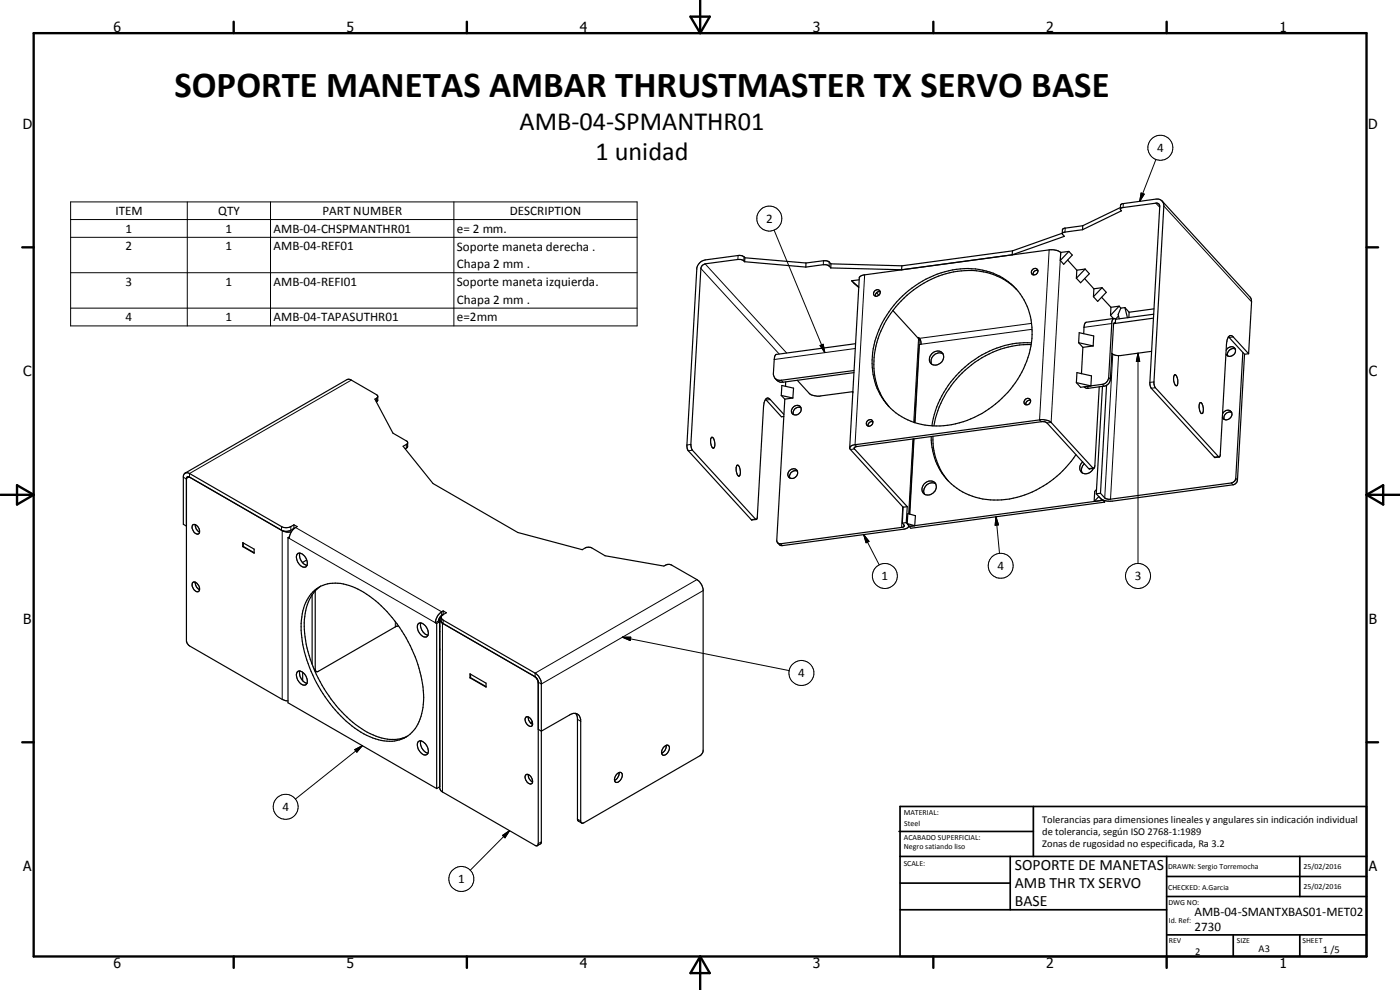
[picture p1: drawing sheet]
<svg xmlns="http://www.w3.org/2000/svg" width="420mm" height="297mm" viewBox="0 0 420 297" stroke-linecap="round" stroke-linejoin="round" font-family="sans-serif">
<g fill="none" stroke="#000" stroke-width=".35">
<path d="M223.5 78.5l-1-.6h-1.1l-9.8 1.3-.9 .5-.3 .6-3.1 53.3 .5 1.5 19.1 20.8 .4-.6 1.8-33.2a2.62 2.62 0 0 1 1.3-2.7l.8 .5 4 4.4M223.5 78.5l18.3 1.6M223.6 77.3l-.8-.5-1-.2-10.1 1.4a3 3 0 0 0-2.6 2.7l-2.9 52.8 .1 1.2 19.2 21.2h1.5M223.6 77.3l18.3 1.6M223.6 77.3l-.1 1.2M241.9 78.9l6-.7 .7 .2 .8 .8M241.9 78.9l-.1 1.2M249.4 79.2l21.3 .6M249.4 79.2l-.1 1.2M270.7 79.8l-.1 1.1M303.8 76.5l-33.2 4.4M303.9 75.3l-.1 1.2"/>
<path d="M303.9 75.3l-33.2 4.5M318.3 75.7l-.1-.1a4.6 4.6 0 0 0-3.3-.6l-55.7 7.5-1.1 .4-.2 .3-2.9 51.2M318.3 75.7l-.1 2.4M318.8 70l.6 .9-15.6 5.6M318.8 70l-14.9 5.3M320.4 78l2.8 3.1M320.8 75.4l-2.6 2.7M320.8 75.4l-2.5 .3M320.8 75.4l1 1.1-2.6 2.8-1-1.2M324.9 68.9l11.7-5.7-.4-.5 .4-.3 10.3-1.4a.94 .94 0 0 1 1.2 1l-2.9 53.7 .3 .8 18.9 20.7 1.5-.1M324.9 68.9l-5.3 .7-.8 .4M324.9 67.7l-5.4 .8-.7 .4v1.2"/>
<path d="M324.9 67.7v1.2M336.2 62.3l-11.3 5.4M348.8 60.3l.3 .5 .2 1-3 53 .1 .8 .3 .7 19.1 20.8 .4-.5 1.9-33.2a2.87 2.87 0 0 1 1.2-2.7l.8 .4 4.6 5M348.8 60.3l-.8-.5-1-.1-10.1 1.4-.6 .3-.1 1.3M348.8 60.3l26.5 29 .3 1.3-.9 15.5M241.8 80.1l6.1-.7 .8 .3 .6 .7M249.3 80.4l21.3 .5M255.6 84.2l2.1 2M255.6 84.2l2.1 1.9M257.8 83.9l-2.2 .3M262.5 87.3a.97 .97 0 0 1 1.6 0 .97 .97 0 0 1-.8 1.5 .87 .87 0 0 1-1.1-.3 .87 .87 0 0 1 .3-1.2zM263 87.8l.7 .8"/>
<path d="M264.1 87.5a1.21 1.21 0 0 0-1.4 1.4M268 93.2l7.8 8.5 .1 .4-1.4 24.7M270.8 88.8a27.7 27.7 0 0 1 24.1-7.7 18.5 18.5 0 0 1 14.8 20.4 29.9 29.9 0 0 1-28.7 26.3 18.6 18.6 0 0 1-19.3-19.8 28.5 28.5 0 0 1 9.1-19.2zM305.2 86.9a21.2 21.2 0 0 0-21.3-4.8 30.2 30.2 0 0 0-21.6 25.1 19.4 19.4 0 0 0 4.5 14.8M309.8 80.9a.95 .95 0 0 1 1.6 .1 .95 .95 0 0 1-.7 1.4 .86 .86 0 0 1-1.1-.3 .86 .86 0 0 1 .2-1.2zM311.5 81.2a1.17 1.17 0 0 0-1.5 1.3M323.2 81.1l-.2 2.4M325.5 83.6l2.8 3.1M325.7 80.7l-2.7 2.8M325.7 80.7l-2.5 .4M325.7 80.7l1.2 1.4-2.6 2.7-1.3-1.3M328.3 86.7l-.1 2.3"/>
<path d="M330.6 89.2l2.8 3M330.7 86.3l1.3 1.4-2.6 2.7-1.2-1.4M330.7 86.3l-2.5 2.7M330.7 86.3l-2.4 .4M333.3 94.6l.9 1M333.4 92.2l-.1 2.4M334.2 95.6l-.5 1.2-1 16.5a2.27 2.27 0 0 1-1.9 2l-6.5 .9-1.3-1.4M334.3 95.5l-8.4 1.2-.5 .7-.2 2.7M334.3 95.5l-.1 .1M334.3 95.5l.5 .3M334.7 97l-.4-.1-.1 .5-1 16.4a2.19 2.19 0 0 1-1.9 2.1l-5 .6-1-.4M334.8 95.8l-.1 1.2"/>
<path d="M335.7 94.8l-.9 1M335.9 91.9l-2.6 2.7M335.9 91.9l-2.5 .3M335.9 91.9l.5 .6M336.4 92.5l-.8 1.9 .3 1.3M337.6 92.3l.8 3M337.6 92.3l-1.2 .2M337.6 92.3l1.3 1.4M338.9 93.7l-.1 1.6M346.1 95.5l-11.4 1.5M346.2 94.3l-11.4 1.5M346.3 92.7l-7.4 1"/>
<path d="M113.4 119.1l-.9 .7 5.4 10.2 4.3 2.5 .1 1.6-.7 .6M229.7 119.8l4.8 5.3 .7-.1M234.5 118.7l3.4 .7M234.5 118.7l1 1.1M234.5 118.7l.1-3 3.6 .8-.3 2.9M235.5 119.8l-2.4 42.3a.97 .97 0 0 0 1.2 1.1l36.3-5 .6-.1 .2-.4-.6-.7M235.8 114.6l-.1 1.3M237.9 119.4l-2.4 .4M239.3 114.1l3.6 3.9a4.1 4.1 0 0 0 3.4 .8l9.6-1.2M256.3 111.8l-21.3 2.9-1.4-.2-1-1M256.3 111.2l-22.2 2.9-1-.2-.5-.4M256.7 103.1l-23.7 3.2a1.39 1.39 0 0 0-.6 1.6l-.3 4.5 .5 1.1"/>
<path d="M275.4 101.3a1.34 1.34 0 0 1 1 1.5v.5l-.5 .1-1.3 23.4M279.6 106.1a1.98 1.98 0 0 1 3.1-.3 1.98 1.98 0 0 1-.4 3.1 1.94 1.94 0 0 1-2.9 .1 1.94 1.94 0 0 1 .2-2.9zM283 106.2a2.47 2.47 0 0 0-2.7 .4 2.47 2.47 0 0 0-.7 2.7M307.6 119.9a.94 .94 0 0 1 1.6 0 .94 .94 0 0 1-.5 1.4 .89 .89 0 0 1-1.2-.1 .89 .89 0 0 1 .1-1.3zM309.4 103.4a29.9 29.9 0 0 0-29.1 24.4M309.5 102.9a29.7 29.7 0 0 0-27.4 17l-1.7 4.4-.7 3.5M323.2 111.8l4.4 1-.2 3-4.4-1zM323.7 102.8l4.4 1M323.7 102.8l1.3 1.4M323.7 102.8l.2-3 4.3 1-.1 3M325 104.2l-.4 7.9M328.1 103.8l-3.1 .4"/>
<path d="M329.9 116.1l-1.3 23.6-.2 .8-.4-.1-12.5-13.7a4.1 4.1 0 0 0-3.5-.7l-55.4 7.4a1.61 1.61 0 0 0-1.6 1M330.9 116l-1.9 32.2M332.1 115.6l-1.8 32.4M345.6 105.4l-9.3 1.3a3.5 3.5 0 0 1-2.6-.7M352.5 112.5l.3-.1 .5 1 .2 1.5-.3 .8a1.46 1.46 0 0 1-1-1.7zM368 105.1a1.4 1.4 0 0 1 1.6-1.1 1.4 1.4 0 0 1 1.1 1.7 1.52 1.52 0 0 1-1.2 1.2 1.52 1.52 0 0 1-1.6-.7M368.7 101.1l4.8 5.2M370.7 104.7a1.77 1.77 0 0 0-2.2 2.1M373 105.7l-2.1 37.8a1.56 1.56 0 0 1-1.3 1.4l-36.6 4.9-1.2-.2-1.5-1.6M373.5 106.3l-2.1 37.8-.3 .7-1 .7-36.3 4.9a4.9 4.9 0 0 1-3.5-.8l-1.3-1.4M374.7 106.1l-1.2 .2M113 120.6l.4-.4v-1.4l-.3-.3-7.7-4.5-1.1-.2-48.7 28.1"/>
<path d="M113 120.6h.1M122.3 133l-1.3 .9 9 11.2 25.4 14.7 19.3 5.1 1.4-.7h1l4.5 2.6 17.7 3a2.05 2.05 0 0 1 2.3-.2l7.6 4.3a4.4 4.4 0 0 1 1.8 3l-.1 48.9-.8 .9-34.9 20.2h-.7M213.6 131.2h.1a2.63 2.63 0 0 1 .5 3.3 1.6 1.6 0 0 1-.9-1.7v-1.2zM221.1 139.7l.2-.1a1.6 1.6 0 0 1 .9 1.9v.8l-.4 .6a1.62 1.62 0 0 1-.9-1.8zM238.2 122a1.35 1.35 0 0 1 2.1 .1 1.35 1.35 0 0 1-.6 2.1 1.33 1.33 0 0 1-2-.2 1.33 1.33 0 0 1 .5-2zM240.4 122.3a1.7 1.7 0 0 0-1.8 .3 1.7 1.7 0 0 0-.5 1.8M255 134.4l.2 .5 15.8 17.3M261.9 126.5a1.02 1.02 0 0 0-1.5-.3 1.02 1.02 0 0 0 .1 1.6M261.9 126.5a1.21 1.21 0 0 0-1.4 1.3M261.9 126.5a1.18 1.18 0 0 1-1.4 1.3M274.2 131.7l-1.3 22.5M274.3 131.7l-1.3 22.6"/>
<path d="M279.5 131a18.6 18.6 0 0 0 20 19 30.1 30.1 0 0 0 23.4-13.6M280 130.9a19.7 19.7 0 0 0 4.6 13.4M309.3 120.1a1.17 1.17 0 0 0-1.5 1.4M324.9 138.6a1.96 1.96 0 0 0-.4 3 1.96 1.96 0 0 0 3-.2l.7-.9-1.5 .1-12.5-13.7-.7-.4-56.9 7.7-.2 .4 15.9 17.4M325.4 139.1a2.38 2.38 0 0 0-.6 2.8M360 121l.2-.2a1.28 1.28 0 0 1 .9 1.6v1.1a.47 .47 0 0 1-.5 .6 .47 .47 0 0 1-.4-.6l-.3-1.2zM366.8 125.2l.6 .6M366.9 124.2a1.38 1.38 0 0 1 1.8-1.1 1.38 1.38 0 0 1 .8 1.9 1.67 1.67 0 0 1-2.1 .8M369.6 123.7a1.76 1.76 0 0 0-2.2 2.2M56.5 143l-.4 .2-.1 .3 .1 49.3 .8 1 27.8 16 1.7 .5M56.5 143l28.2 16.2M56.6 143l-.3 .2"/>
<path d="M57.1 143.3a.71 .71 0 0 0-.7-.1 .71 .71 0 0 0-.4 .6M58.6 157.4a2.35 2.35 0 0 1 1.3 2.2M58.6 157.4a.99 .99 0 0 0-1 .6 .99 .99 0 0 0 .3 1.2 1.08 1.08 0 0 0 .8 1 1.08 1.08 0 0 0 1.1-.3l.1-.3M58.6 157.4a2.32 2.32 0 0 0 1.3 2.2M84.5 159.1l.2 .1M84.7 159.2l1.3 .4h1.4M88.2 157.5a3.4 3.4 0 0 1-3.7 .5l-27.6-15.9a1.12 1.12 0 0 0-1.2-.2 1.12 1.12 0 0 0-.7 1v14.4l1 .6M88.2 158.5l-.9 .6a3.1 3.1 0 0 1-2.6 .1M88.2 157.5l1 .5a4.1 4.1 0 0 0-2.4 3.5l-.4-.2M88.2 158.5l.1 .1M88.2 157.5v1M236.8 141.3a1.34 1.34 0 0 1 1.7-.7 1.34 1.34 0 0 1 .8 1.6 1.44 1.44 0 0 1-1.5 1.4 1.44 1.44 0 0 1-1.3-1.5z"/>
<path d="M239.3 141.4a1.7 1.7 0 0 0-1.8 .3 1.7 1.7 0 0 0-.4 1.7M271 152.2l-.2 4.8M272 156.8l.5 .6M272 156.8l-1.2 .2M272.3 152l-1.3 .2M272.3 152l-.3 4.8M272.3 157.1l2.2 .6M272.3 157.1l.2 .3M272.3 157.1l.1-3 2.3 .6-.2 3M272.5 157.4l.1 .1M272.6 157.5l.1 .5M272.6 157.5l.1 .2"/>
<path d="M272.7 158l-1.3 .7-36.6 5-.8-.2-.6-.6M274.5 157.7l-1.8 .3M277.4 145.1a1.96 1.96 0 0 1 2.1-.8 1.96 1.96 0 0 1 1.5 1.7 2.43 2.43 0 0 1-1.4 2.2 2.43 2.43 0 0 1-2.5-.3 2.11 2.11 0 0 1 .3-2.8zM280.8 145.2a2.45 2.45 0 0 0-2.7 .3 2.45 2.45 0 0 0-.7 2.8M329.1 146.9l-.6 .5-.1 3.1M330.3 148l-1.3 .2M330.8 150.1l-1-1.1-1.4 1.5M330.8 150.1l-2.4 .4M330.8 149.9v.2M331 150.1l-58.2 7.8 .5 .6 58.2-7.8M331 150.1l.5 .6M331 150v.1"/>
<path d="M331.5 150.2v.5M58.6 174.7a2.46 2.46 0 0 1 1.3 2.2M58.6 174.7a.87 .87 0 0 0-1 .4 .87 .87 0 0 0 .2 1.1 1.35 1.35 0 0 0 2 1.1l.1-.4M58.6 174.7a2.41 2.41 0 0 0 1.3 2.3M72.8 162.8l3.5 2v1.2l-3.5-2zM73 164h-.2M73 162.9v1.1M73 164l3.3 1.8M86.4 161.3v49.6l44.7 25.7M86.9 161.1l-.5 .2M89.3 166.2a1.94 1.94 0 0 1 2.6 1.3 1.73 1.73 0 0 1-.5 2.7 2.93 2.93 0 0 1-2.1-4zM90 165.9a3.3 3.3 0 0 0 2.1 3.8"/>
<path d="M92.1 168l-1.3 .8M93.6 178.5a20.3 20.3 0 0 0-1.7 14.8l1.2 4.5 1.3 3.4M93.7 178.5v20.8M94.4 177.1a10.7 10.7 0 0 1 11.3-1.1 35.7 35.7 0 0 1 17.4 17.7 33.5 33.5 0 0 1 3.9 17.6 12 12 0 0 1-5.7 10.2 13.9 13.9 0 0 1-13-1.8 41.1 41.1 0 0 1-17.9-30.6 15.8 15.8 0 0 1 3-10.9zM94.6 177.3v23.6l.4 .6 23.9-13.5 .7-.2M96.2 175.9l-1.6 1.4-1 1.2M125.5 187.1a1.93 1.93 0 0 1 2.6 1.4 1.85 1.85 0 0 1-.2 2.6 2.9 2.9 0 0 1-2.4-4zM126.3 186.9a3.2 3.2 0 0 0 2.1 3.7M130.7 186.9l.4 .2M131.1 187.1v49.5M131.6 186.3l.4 .2-.9 .6M131.6 186.3l-.9 .6"/>
<path d="M132 185.9v50.8l.8 .9 27.8 16.1h.6M132.4 185.3l.6 .8 27.6 15.9a4.2 4.2 0 0 1 1.9 2.9v47.9l-.2 .3-1.1 .6M132.4 185a1.12 1.12 0 0 0 .4 2M132.8 187l27.8 16.1 .8 .9 .1 .5v48.8l-.3 .4M132.8 187l.2 .1M133 184.4l-.6 .7v1.2l.4 .7M133 183.3a4.2 4.2 0 0 0-2.3 3.6M133 183.3l1 .6-1 .5M133 184.4a2.25 2.25 0 0 0-1.4 1.9M133 183.3v1.1M89.3 201.5a1.94 1.94 0 0 1 2.6 1.4 1.88 1.88 0 0 1-.3 2.6 2.84 2.84 0 0 1-2.3-4zM90 201.3a3.3 3.3 0 0 0 2.1 3.7"/>
<path d="M90.8 201.7v2.5M94.4 201.2l.5 .3M94.4 201.2a38.3 38.3 0 0 0 16.7 18.9 12.3 12.3 0 0 0 11.1 .8M141 202.2l4.9 2.8v1.2l-4.9-2.8zM141.2 203.3l-.2 .1M141.2 203.3l4.7 2.7M141.2 202.3v1M158.5 215.1l.2 1.1 .5 .7M158.5 215.1a2.47 2.47 0 0 1 1.3 2.2M158.5 215.1a.88 .88 0 0 0-.9 .4 .88 .88 0 0 0 .1 1.1 1.45 1.45 0 0 0 2 1.1l.1-.4M159.2 216.9l.6 .4M159.8 216.6l-.6 .3"/>
<path d="M160.3 202.9l.8 .8 .4 1M161.5 218.8l1 .6 8.5-4.9a1.97 1.97 0 0 1 2.1-.4 1.97 1.97 0 0 1 1.2 1.8v30.6l.2 .4M172.8 214l.5 1.5v30.3l.3 .6 .9 .5M125.5 222.5a2.14 2.14 0 0 1 2.8 1.7 1.42 1.42 0 0 1-.8 2.3 3.1 3.1 0 0 1-2-4zM126.3 222.3a3.1 3.1 0 0 0 2.1 3.7M132 236.1l-.9 .5M157.8 232.5a1.68 1.68 0 0 1 2 1.9v.4a.89 .89 0 0 1-.9 .5 .89 .89 0 0 1-.7-.6l-.6-1.1v-.5zM158.5 232.4a2.26 2.26 0 0 0 1.3 2.2M185.1 232.3l.6-.5a.89 .89 0 0 1 1.1 .4 .89 .89 0 0 1-.2 1.1 1.87 1.87 0 0 1-1.9 1.4 1.66 1.66 0 0 1 .4-2.4zM185.8 231.8a2.7 2.7 0 0 1-1.4 2.4M199.2 224.2a.9 .9 0 0 1 .8-.6 .9 .9 0 0 1 .9 .5 2.1 2.1 0 0 1-2 2.4 1.81 1.81 0 0 1 .3-2.3zM199.9 223.6a2.38 2.38 0 0 1-1.3 2.4"/>
</g>
<g fill="none" stroke="#000" stroke-width=".3">
<path d="M342.5 57.9l.9 .4-1.4 2.1zM346.9 47.8l-4.9 12.6M21.2 60.6h170v37.2h-170zM21.2 65.9h170M21.2 71.2h170M56.2 60.6v37.2M81.2 60.6v37.2M136.2 60.6v37.2M211.6 79.2l24.5 26.7M221.5 76.7l-.1 1.2M223.3 77l-.1 1.3M232.3 69l15.3 36.8"/>
<path d="M247.1 78.2v1.2M248.9 78.6l-.1 1.2M314.9 75l-2.9 51 .5 .5M318.3 75.7l-2.8 51-1.3 .2M319.7 68.5l-.1 1.1M337.1 61.1l-.1 1.2M346.9 61l1.2 1.2M349.3 61.8l26.3 28.8M21.2 81.8h170M21.2 92.5h170M210.3 80.6l23.5 25.6M259.5 82.5l-2.9 50.9 .5 .6"/>
<path d="M309.6 97l-33.6 4.5M309.7 98.8l-33.3 4.5M333.7 97.1l-8.4 1.1M334.7 97l-.4 .1M105.4 114l-48.5 28.1v1.1M113 119.5v1.1M231.2 119.9l-1.3 .1M234.5 114.1l.5 .6M246.1 103.7l.9-.4 .6 2.5zM256.7 104.6l-24.3 3.3M275.7 101.6l-1.5 25.1M326.2 116l.5 .5"/>
<path d="M330.8 115.3l.5 .6M332.7 113.3l.5 .5M334 106.3l-2.5 43.1M335.7 106.7l-2.4 43.1M341.5 106l.5 2.5h-1zM341.5 106v63.1M346.3 114.6l-1.2 .1M346.7 116.3l-1.2 .2M370.1 101.1l-1.2 .2M122 133.3v1.2M207.3 133.3l-1.1 .2M207.8 135.1l-1.2 .2"/>
<path d="M256.4 134.2v.5l-1.2 .2M274 131.7l-1.3 22.5M365.7 137l-1.3 .2M55 143.2l1 .5M84.5 158v1.1M84.7 159.2v50.6M84.7 159.2h.1M87.3 158v1.1M87.8 158.8l.1 .1M88.7 158.3l43.8 25.3v1.1M226.7 155.7l-1.2 .2M270.9 152l-.3 6.2"/>
<path d="M298.9 155.1l.8 2.4-1 .1zM298.9 155.1l1.1 10.9M328 140.4l-1.3 .2M369.6 144.9l.5 .6M370.9 143.5l.5 .6M86.8 161.5l43.9 25.4M209.2 173.9l-48.6 28.1v1.1M211 177.2l-48.5 28-1-.5M234.3 163.2l.5 .5M259.2 160.4l1.6 2-.9 .5zM259.2 160.4l4.7 9.1M118.6 186.5v1.6"/>
<path d="M132.8 187h.1M132.8 187v50.6M133 186.1v1M186.8 191.2h2.5l-.2 1zM186.8 191.2l50 10M94.2 200.7l.4 .2M173.3 215.8l1 .6M106.5 224.9l2.2-1.2-1.6 2zM108.7 223.7l-20 16M150.8 250.7l2.1-1.5-1.4 2.2zM152.9 249.2l-11.8 11.9M162.5 252.6l-1 .5"/>
<path d="M173.3 245.8l1 .5"/>
<circle cx="348.2" cy="44.4" r="3.7"/>
<circle cx="230.9" cy="65.6" r="3.7"/>
<circle cx="265.6" cy="172.8" r="3.7"/>
<circle cx="300.3" cy="169.8" r="3.7"/>
<circle cx="341.5" cy="172.8" r="3.7"/>
<circle cx="240.5" cy="201.9" r="3.7"/>
<circle cx="85.7" cy="242.1" r="3.7"/>
<circle cx="138.5" cy="263.7" r="3.7"/>
</g>
<g fill="#000">
<circle cx="255.9" cy="117.6" r=".18"/>
<circle cx="132" cy="187.7" r=".18"/>
<circle cx="132" cy="194.7" r=".18"/>
</g>
<g fill="none" stroke="#000" stroke-width=".71">
<path d="M10.1 9.9h400v277.1h-400zM70.1 6.5v3.4M140.1 6.5v3.4M207.2 5h5.8l-2.9 4.9zM210.1 0v9.9M280.1 6.5v3.4M350.1 6.5v3.4M6.7 74.2h3.4M410.1 74.2h3.5M.1 148.5h10M5.1 145.6l5 2.9-5 2.9zM410.1 148.5h10"/>
<path d="M410.1 148.5l5-2.9v5.8zM6.7 222.7h3.4M410.1 222.7h3.5M70.1 287v3.4M140.1 287v3.4M210.1 287v10M210.1 287l2.9 5h-5.8zM280.1 287v3.4M350.1 287v3.4"/>
</g>
<g fill="none" stroke="#000" stroke-width=".51">
<path d="M269.8 249.5h40.3M270.1 242h140v45h-140zM270.1 257h140M303.2 257v16M310.1 242v15M350.1 257v30M390.1 257v12M270.1 265h33.1M270.1 273h80M350.1 269h60M350.1 263h60M350.1 280.5h60"/>
<path d="M370.1 280.5v6.5M390.1 280.5v6.5"/>
</g>
<path d="M342.5 57.9l.9 .4-1.4 2.1zM246.1 103.7l.9-.4 .6 2.5zM341.5 106l.5 2.5h-1zM298.9 155.1l.8 2.4-1 .1zM259.2 160.4l1.6 2-.9 .5zM186.8 191.2h2.5l-.2 1zM106.5 224.9l2.2-1.2-1.6 2zM150.8 250.7l2.1-1.5-1.4 2.2z" fill="#000"/>
<text font-size="11" x="52.4" y="29.1">SOPORTE MANETAS AMBAR THRUSTMASTER TX SERVO BASE</text>
<g font-size="7.9">
<text x="155.9" y="39.1">AMB-04-SPMANTHR01</text>
<text x="178.7" y="48">1 unidad</text>
</g>
<g font-size="4.7">
<text x="304.6" y="261.1">SOPORTE DE MANETAS</text>
<text x="304.6" y="266.5">AMB THR TX SERVO</text>
<text x="304.6" y="271.9">BASE</text>
</g>
<g font-size="4.2">
<text x="34" y="9.6">6</text>
<text x="104" y="9.6">5</text>
<text x="174" y="9.6">4</text>
<text x="244" y="9.6">3</text>
<text x="314" y="9.6">2</text>
<text x="384" y="9.6">1</text>
<text x="6.8" y="38.7">D</text>
<text x="410.6" y="38.7">D</text>
<text x="7" y="112.9">C</text>
<text x="410.8" y="112.9">C</text>
<text x="7" y="187.1">B</text>
<text x="410.8" y="187.1">B</text>
<text x="7" y="261.4">A</text>
<text x="410.8" y="261.4">A</text>
<text x="34" y="290.4">6</text>
<text x="104" y="290.4">5</text>
<text x="174" y="290.4">4</text>
<text x="244" y="290.4">3</text>
<text x="314" y="290.4">2</text>
<text x="384" y="290.4">1</text>
</g>
<g font-size="3.9">
<text x="347.2" y="45.6">4</text>
<text x="34.6" y="64.5">ITEM</text>
<text x="65.5" y="64.5">QTY</text>
<text x="96.8" y="64.5">PART NUMBER</text>
<text x="153" y="64.5">DESCRIPTION</text>
<text x="37.7" y="69.8">1</text>
<text x="67.7" y="69.8">1</text>
<text x="82.1" y="69.8">AMB-04-CHSPMANTHR01</text>
<text x="137.1" y="69.8">e= 2 mm.</text>
<text x="229.9" y="66.9">2</text>
<text x="37.7" y="75.1">2</text>
<text x="67.7" y="75.1">1</text>
<text x="82.1" y="75.1">AMB-04-REF01</text>
<text x="137.1" y="75.2">Soporte maneta derecha .</text>
<text x="137.1" y="80.6">Chapa 2 mm .</text>
<text x="37.7" y="85.8">3</text>
<text x="67.7" y="85.8">1</text>
<text x="82.1" y="85.8">AMB-04-REFI01</text>
<text x="137.1" y="85.9">Soporte maneta izquierda.</text>
<text x="137.1" y="91.1">Chapa 2 mm .</text>
<text x="37.7" y="96.4">4</text>
<text x="67.7" y="96.4">1</text>
<text x="82.1" y="96.4">AMB-04-TAPASUTHR01</text>
<text x="137.1" y="96.4">e=2mm</text>
<text x="299.3" y="171">4</text>
<text x="264.6" y="174.1">1</text>
<text x="340.6" y="174.1">3</text>
<text x="239.5" y="203.2">4</text>
<text x="84.8" y="243.3">4</text>
<text x="137.5" y="265">1</text>
<text x="358.5" y="275">AMB-04-SMANTXBAS01-MET02</text>
<text x="358.5" y="279.4">2730</text>
</g>
<g font-size="3.1">
<text x="312.7" y="246.8">Tolerancias para dimensiones lineales y angulares sin indicación individual</text>
<text x="312.7" y="250.4">de tolerancia, según ISO 2768-1:1989</text>
<text x="312.7" y="254">Zonas de rugosidad no especificada, Ra 3.2</text>
<text x="358.7" y="286.5">2</text>
<text x="377.7" y="285.6">A3</text>
<text x="397" y="285.9">1 /5</text>
</g>
<g font-size="2.4">
<text x="271.2" y="244.4">MATERIAL:</text>
<text x="271.3" y="252">ACABADO SUPERFICIAL:</text>
<text x="271.4" y="247.9">Steel</text>
<text x="271.3" y="254.6">Negro satiando liso</text>
<text x="271.2" y="259.7">SCALE:</text>
<text x="350.6" y="260.8">DRAWN: Sergio Torremocha</text>
<text x="391.2" y="260.6">25/02/2016</text>
<text x="350.6" y="267">CHECKED: A.Garcia</text>
<text x="391.2" y="266.7">25/02/2016</text>
<text x="350.6" y="271.4">DWG NO:</text>
<text x="350.8" y="276.9">Id. Ref:</text>
<text x="350.8" y="282.8">REV</text>
<text x="371.2" y="282.9">SIZE</text>
<text x="390.9" y="282.9">SHEET</text>
</g>
</svg>
